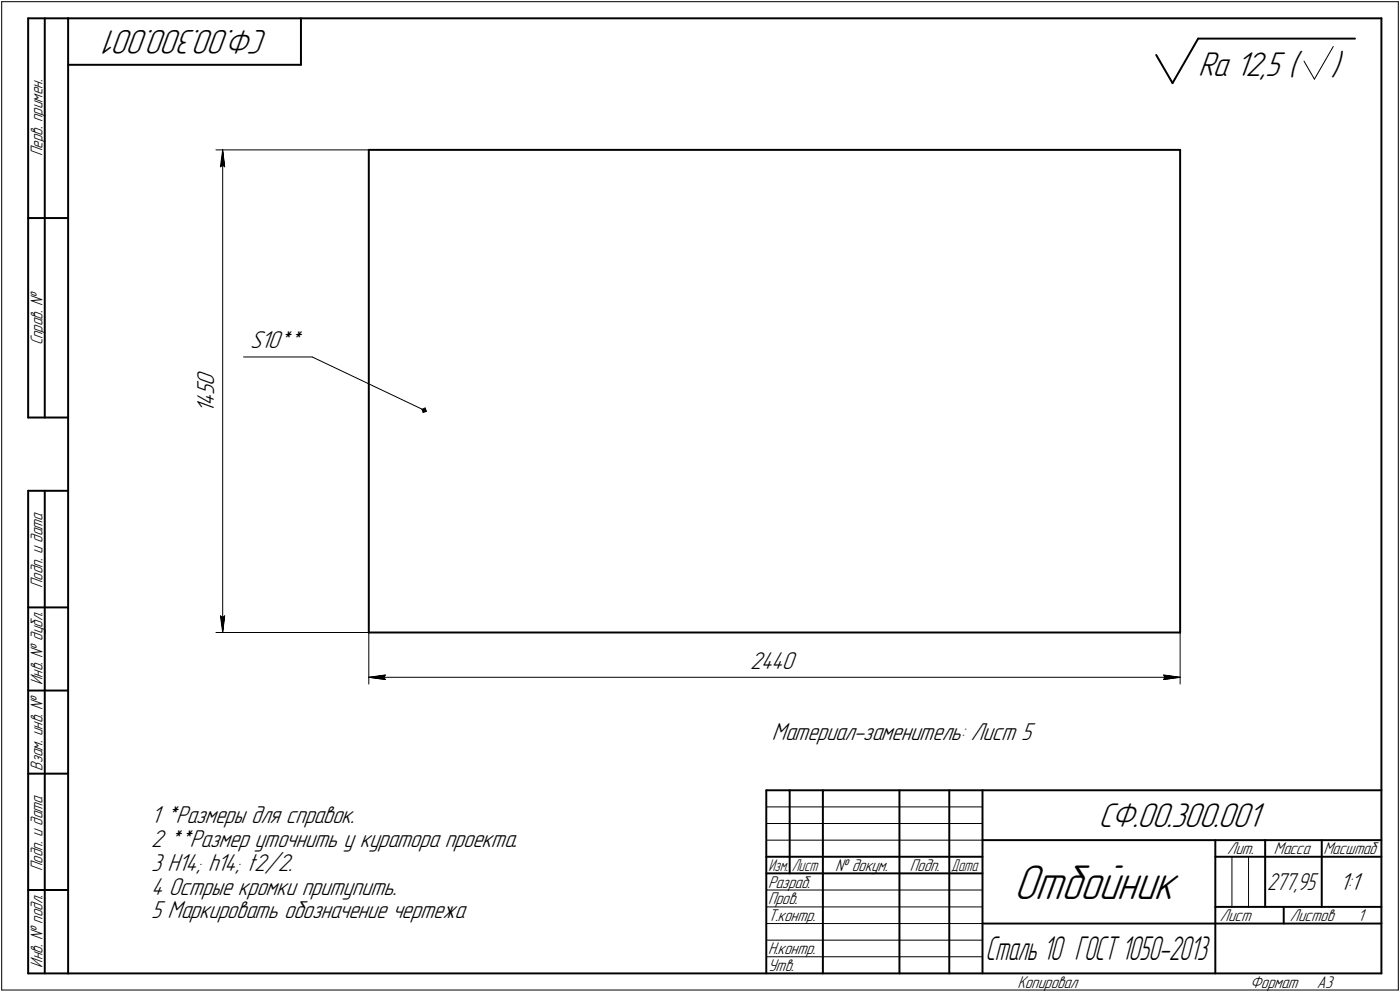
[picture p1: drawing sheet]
<svg xmlns="http://www.w3.org/2000/svg" width="421mm" height="298mm" viewBox="0 0 421 298" stroke-linecap="round" stroke-linejoin="round" font-family="sans-serif">
<g fill="none" stroke="#000" stroke-width=".59">
<path d="M8.5 5.5v120zM8.5 5.5h12zM13.5 5.5v120zM20.5 5.5v287zM20.5 5.5h395zM20.5 19.5h70zM90.5 5.5v14zM347.7 16.5l4.9 8.5zM360.3 11.6l-7.7 13.4zM360.3 11.6h47.2zM415.5 5.5v287zM110.9 45v145.1z"/>
<path d="M110.9 45h244zM354.9 45v145.1zM8.5 65.5h12zM8.5 125.5h12zM8.5 147.5v145zM8.5 147.5h12zM13.5 147.5v145zM8.5 182.5h12zM110.9 190.1h244zM8.5 207.5h12zM8.5 232.5h12zM230.5 237.5h185z"/>
<path d="M230.5 237.5v55zM237.5 237.5v25zM247.5 237.5v55zM270.5 237.5v55zM285.5 237.5v55zM295.5 237.5v55zM230.5 257.5h65zM295.5 252.5h120zM365.5 252.5v40zM365.5 257.5h15zM380.5 252.5v20zM380.5 257.5h35z"/>
<path d="M397.5 252.5v20zM8.5 267.5h12zM230.5 262.5h65zM295.5 277.5h70zM365.5 277.5h50zM365.5 272.5h50zM386.1 272.5v5zM8.5 292.5h12zM20.5 292.5h395z"/>
</g>
<g fill="none" stroke="#000" stroke-width=".3">
<path d="M.5 .5v297zM.5 .5h420zM392.2 18.4l3.1 5.4zM401 14l-5.7 9.8zM420.5 .5v297zM64.9 45h46zM66.3 50.1l.7-.5zM67 45l.6 5.1zM67 49.6l.6 .5zM67 45l-.7 5.1zM67 45v145.1zM73.2 107.3h20.7z"/>
<path d="M93.9 107.3l33.7 16zM126.9 123l.2 .1zM126.9 123l.4 1zM126.9 123l.9-.4zM127.1 123.1l.2 .1zM127.1 123.1l.2 .7zM127.1 123.1l.7-.2zM127.3 124l1-.4zM127.3 123.2l.1 .3zM127.3 123.2l.4-.1zM127.3 123.8l.7-.3zM127.4 123.5l.4-.1z"/>
<path d="M127.7 123.1l.1 .3zM127.8 122.9l.2 .6zM127.8 122.6l.5 1zM64.9 190.1h46zM66.3 185.1l.7 5zM66.3 185.1l.7 .5zM67 185.6l.6-.5zM67.6 185.1l-.6 5zM110.9 190.1v15.5zM354.9 190.1v15.5zM110.9 203.5l5-.6zM110.9 203.5l5 .7z"/>
<path d="M110.9 203.5h244zM115.4 203.5l.5 .7zM115.9 202.9l-.5 .6zM349.9 204.2l5-.7zM349.9 202.9l.5 .6zM349.9 202.9l5 .6zM350.4 203.5l-.5 .7zM230.5 247.5h65zM230.5 252.5h65zM230.5 242.5h65zM370.5 257.5v15zM375.5 257.5v15z"/>
<path d="M230.5 267.5h65zM230.5 272.5h65zM230.5 277.5h65zM.5 297.5h420zM230.5 282.5h65zM230.5 287.5h65z"/>
</g>
<g fill="#fff" stroke="#fff" stroke-width=".3">
<path d="M75.3 99.1h16.6zM75.3 99.1h16.6zM75.3 99.2h16.6zM75.3 99.3h16.6zM75.3 99.4h16.6zM75.3 99.5h16.6zM75.3 99.6h16.6zM75.3 99.7h16.6zM75.3 99.7h16.6zM75.3 99.8h16.6zM75.3 99.9h16.6zM75.3 100h16.6zM75.3 100.1h16.6zM75.3 100.2h16.6zM75.3 100.2h16.6zM75.3 100.3h16.6zM75.3 100.4h16.6zM75.3 100.5h16.6zM75.3 100.6h16.6zM75.3 100.7h16.6zM75.3 100.8h16.6zM75.3 100.8h16.6zM75.3 100.9h16.6zM75.3 101h16.6zM75.3 101.1h16.6zM75.3 101.2h16.6zM75.3 101.3h16.6zM75.3 101.3h16.6zM75.3 101.4h16.6zM75.3 101.5h16.6zM75.3 101.6h16.6zM75.3 101.7h16.6zM75.3 101.8h16.6zM75.3 101.9h16.6zM75.3 101.9h16.6zM75.3 102h16.6zM75.3 102.1h16.6zM75.3 102.2h16.6zM75.3 102.3h16.6zM75.3 102.4h16.6zM75.3 102.4h16.6zM75.3 102.5h16.6zM75.3 102.6h16.6zM75.3 102.7h16.6zM75.3 102.8h16.6zM75.3 102.9h16.6zM75.3 103h16.6zM75.3 103h16.6zM75.3 103.1h16.6zM75.3 103.2h16.6zM75.3 103.3h16.6zM75.3 103.4h16.6zM75.3 103.5h16.6zM75.3 103.5h16.6zM75.3 103.6h16.6zM75.3 103.7h16.6zM75.3 103.8h16.6zM75.3 103.9h16.6zM75.3 104h16.6zM75.3 104.1h16.6zM75.3 104.1h16.6zM75.3 104.2h16.6zM75.3 104.3h16.6zM75.3 104.4h16.6zM75.3 104.5h16.6zM75.3 104.6h16.6zM75.3 104.6h16.6zM75.3 104.7h16.6zM75.3 104.8h16.6zM75.3 104.9h16.6zM75.3 105h16.6zM75.3 105.1h16.6zM75.3 105.2h16.6zM75.3 105.2h16.6zM75.3 105.3h16.6zM75.3 105.4h16.6zM75.3 105.5h16.6zM75.3 105.6h16.6zM75.3 105.7h16.6zM75.3 105.7h16.6zM75.3 105.8h16.6zM75.3 105.9h16.6zM75.3 106h16.6zM75.3 106.1h16.6zM75.3 106.2h16.6z"/>
<path d="M58.8 111.1h7.2zM58.8 111.2h7.2zM58.8 111.3h7.2zM58.8 111.3h7.2zM58.8 111.4h7.2zM58.8 111.5h7.2zM58.8 111.6h7.2zM58.8 111.7h7.2zM58.8 111.8h7.2zM58.8 111.8h7.2zM58.8 111.9h7.2zM58.8 112h7.2zM58.8 112.1h7.2zM58.8 112.2h7.2zM58.8 112.3h7.2zM58.8 112.4h7.2zM58.8 112.4h7.2zM58.8 112.5h7.2zM58.8 112.6h7.2zM58.8 112.7h7.2zM58.8 112.8h7.2zM58.8 112.9h7.2zM58.8 112.9h7.2zM58.8 113h7.2zM58.8 113.1h7.2zM58.8 113.2h7.2zM58.8 113.3h7.2zM58.8 113.4h7.2zM58.8 113.5h7.2zM58.8 113.5h7.2zM58.8 113.6h7.2zM58.8 113.7h7.2zM58.8 113.8h7.2zM58.8 113.9h7.2zM58.8 114h7.2zM58.8 114h7.2zM58.8 114.1h7.2zM58.8 114.2h7.2zM58.8 114.3h7.2zM58.8 114.4h7.2zM58.8 114.5h7.2zM58.8 114.6h7.2zM58.8 114.6h7.2zM58.8 114.7h7.2zM58.8 114.8h7.2zM58.8 114.9h7.2zM58.8 115h7.2zM58.8 115.1h7.2zM58.8 115.1h7.2zM58.8 115.2h7.2zM58.8 115.3h7.2zM58.8 115.4h7.2zM58.8 115.5h7.2zM58.8 115.6h7.2zM58.8 115.7h7.2zM58.8 115.7h7.2zM58.8 115.8h7.2zM58.8 115.9h7.2zM58.8 116h7.2zM58.8 116.1h7.2zM58.8 116.2h7.2zM58.8 116.2h7.2zM58.8 116.3h7.2zM58.8 116.4h7.2zM58.8 116.5h7.2zM58.8 116.6h7.2zM58.8 116.7h7.2zM58.8 116.8h7.2zM58.8 116.8h7.2zM58.8 116.9h7.2zM58.8 117h7.2zM58.8 117.1h7.2zM58.8 117.2h7.2zM58.8 117.3h7.2zM58.8 117.3h7.2zM58.8 117.4h7.2zM58.8 117.5h7.2zM58.8 117.6h7.2zM58.8 117.7h7.2zM58.8 117.8h7.2zM58.8 117.9h7.2zM58.8 117.9h7.2zM58.8 118h7.2zM58.8 118.1h7.2zM58.8 118.2h7.2zM58.8 118.3h7.2zM58.8 118.4h7.2zM58.8 118.4h7.2zM58.8 118.5h7.2zM58.8 118.6h7.2zM58.8 118.7h7.2zM58.8 118.8h7.2zM58.8 118.9h7.2zM58.8 119h7.2zM58.8 119h7.2zM58.8 119.1h7.2zM58.8 119.2h7.2zM58.8 119.3h7.2zM58.8 119.4h7.2zM58.8 119.5h7.2zM58.8 119.5h7.2zM58.8 119.6h7.2zM58.8 119.7h7.2zM58.8 119.8h7.2zM58.8 119.9h7.2zM58.8 120h7.2zM58.8 120.1h7.2zM58.8 120.1h7.2zM58.8 120.2h7.2zM58.8 120.3h7.2zM58.8 120.4h7.2zM58.8 120.5h7.2zM58.8 120.6h7.2zM58.8 120.6h7.2zM58.8 120.7h7.2zM58.8 120.8h7.2zM58.8 120.9h7.2zM58.8 121h7.2zM58.8 121.1h7.2zM58.8 121.2h7.2zM58.8 121.2h7.2zM58.8 121.3h7.2zM58.8 121.4h7.2zM58.8 121.5h7.2zM58.8 121.6h7.2zM58.8 121.7h7.2zM58.8 121.8h7.2zM58.8 121.8h7.2zM58.8 121.9h7.2zM58.8 122h7.2zM58.8 122.1h7.2zM58.8 122.2h7.2zM58.8 122.3h7.2zM58.8 122.3h7.2zM58.8 122.4h7.2zM58.8 122.5h7.2zM58.8 122.6h7.2zM58.8 122.7h7.2zM58.8 122.8h7.2zM58.8 122.9h7.2zM58.8 122.9h7.2zM58.8 123h7.2zM58.8 123.1h7.2zM58.8 123.2h7.2zM58.8 123.3h7.2zM58.8 123.4h7.2zM58.8 123.4h7.2zM58.8 123.5h7.2zM58.8 123.6h7.2zM58.8 123.7h7.2zM58.8 123.8h7.2zM58.8 123.9h7.2zM58.8 124h7.2zM58.8 124h7.2z"/>
<path d="M65.7 184.6h2.5zM65.8 184.7h2.4zM65.8 184.7h2.4zM65.8 184.8h2.4zM65.8 184.9h2.4zM65.8 185h2.4zM65.8 185.1h2.4zM65.8 185.2h2.4zM65.9 185.3h2.2zM65.9 185.3h2.2zM65.9 185.4h2.2zM65.9 185.5h2.2zM65.9 185.6h2.2zM65.9 185.7h2.2zM65.9 185.8h2.2zM66 185.8h2zM66 185.9h2zM66 186h2zM66 186.1h2zM66 186.2h2zM66 186.3h2zM66 186.4h2zM66 186.4h1.9zM66 186.5h1.9zM66 186.6h1.9zM66 186.7h1.9zM66 186.8h1.9zM66 186.9h1.9zM66 186.9h1.9zM66 187h1.9zM66.1 187.1h1.7zM66.1 187.2h1.7zM66.1 187.3h1.7zM66.1 187.4h1.7zM66.1 187.5h1.7zM66.1 187.5h1.7zM66.1 187.6h1.7zM66.2 187.7h1.5zM66.2 187.8h1.5zM66.2 187.9h1.5zM66.2 188h1.5zM66.2 188h1.5zM66.2 188.1h1.5zM66.2 188.2h1.5zM66.2 188.3h1.4zM66.3 188.4h1.3zM66.3 188.5h1.3zM66.4 188.6h1.2zM66.4 188.6h1.2zM66.5 188.7h1.1zM66.5 188.8h1zM66.5 188.9h1zM66.5 189h.9zM66.5 189.1h.9zM66.6 189.1h.8zM66.6 189.2h.7zM66.7 189.3h.6zM66.7 189.4h.6zM66.7 189.5h.5zM66.8 189.6h.4zM66.8 189.7h.3zM66.9 189.7h.2zM66.9 189.8h.2z"/>
<path d="M66.9 45.3h.2zM66.9 45.4h.2zM66.8 45.5h.3zM66.8 45.6h.4zM66.8 45.6h.4zM66.7 45.7h.5zM66.7 45.8h.6zM66.6 45.9h.7zM66.6 46h.7zM66.6 46.1h.8zM66.5 46.1h.9zM66.5 46.2h1zM66.5 46.3h1zM66.5 46.4h1zM66.5 46.5h1.1zM66.4 46.6h1.2zM66.4 46.7h1.2zM66.3 46.7h1.3zM66.3 46.8h1.3zM66.2 46.9h1.4zM66.2 47h1.5zM66.2 47.1h1.5zM66.2 47.2h1.5zM66.2 47.2h1.5zM66.2 47.3h1.5zM66.2 47.4h1.5zM66.2 47.5h1.5zM66.1 47.6h1.7zM66.1 47.7h1.7zM66.1 47.8h1.7zM66.1 47.8h1.7zM66.1 47.9h1.7zM66.1 48h1.7zM66.1 48.1h1.7zM66 48.2h1.9zM66 48.3h1.9zM66 48.3h1.9zM66 48.4h1.9zM66 48.5h1.9zM66 48.6h1.9zM66 48.7h1.9zM66 48.8h2zM66 48.9h2zM66 48.9h2zM66 49h2zM66 49.1h2zM66 49.2h2zM66 49.3h2zM65.9 49.4h2.2zM65.9 49.4h2.2zM65.9 49.5h2.2zM65.9 49.6h2.2zM65.9 49.7h2.2zM65.9 49.8h2.2zM65.9 49.9h2.2zM65.8 50h2.4zM65.8 50h2.4zM65.8 50.1h2.4zM65.8 50.2h2.4zM65.8 50.3h2.4zM65.8 50.4h2.4zM65.8 50.5h2.4z"/>
<path d="M225.6 195.4h14.5zM225.6 195.5h14.5zM225.6 195.6h14.5zM225.6 195.7h14.5zM225.6 195.7h14.5zM225.6 195.8h14.5zM225.6 195.9h14.5zM225.6 196h14.5zM225.6 196.1h14.5zM225.6 196.2h14.5zM225.6 196.3h14.5zM225.6 196.3h14.5zM225.6 196.4h14.5zM225.6 196.5h14.5zM225.6 196.6h14.5zM225.6 196.7h14.5zM225.6 196.8h14.5zM225.6 196.8h14.5zM225.6 196.9h14.5zM225.6 197h14.5zM225.6 197.1h14.5zM225.6 197.2h14.5zM225.6 197.3h14.5zM225.6 197.4h14.5zM225.6 197.4h14.5zM225.6 197.5h14.5zM225.6 197.6h14.5zM225.6 197.7h14.5zM225.6 197.8h14.5zM225.6 197.9h14.5zM225.6 198h14.5zM225.6 198h14.5zM225.6 198.1h14.5zM225.6 198.2h14.5zM225.6 198.3h14.5zM225.6 198.4h14.5zM225.6 198.5h14.5zM225.6 198.5h14.5zM225.6 198.6h14.5zM225.6 198.7h14.5zM225.6 198.8h14.5zM225.6 198.9h14.5zM225.6 199h14.5zM225.6 199.1h14.5zM225.6 199.1h14.5zM225.6 199.2h14.5zM225.6 199.3h14.5zM225.6 199.4h14.5zM225.6 199.5h14.5zM225.6 199.6h14.5zM225.6 199.6h14.5zM225.6 199.7h14.5zM225.6 199.8h14.5zM225.6 199.9h14.5zM225.6 200h14.5zM225.6 200.1h14.5zM225.6 200.2h14.5zM225.6 200.2h14.5zM225.6 200.3h14.5zM225.6 200.4h14.5zM225.6 200.5h14.5zM225.6 200.6h14.5zM225.6 200.7h14.5zM225.6 200.7h14.5zM225.6 200.8h14.5zM225.6 200.9h14.5zM225.6 201h14.5zM225.6 201.1h14.5zM225.6 201.2h14.5zM225.6 201.3h14.5zM225.6 201.3h14.5zM225.6 201.4h14.5zM225.6 201.5h14.5zM225.6 201.6h14.5zM225.6 201.7h14.5zM225.6 201.8h14.5zM225.6 201.8h14.5zM225.6 201.9h14.5zM225.6 202h14.5zM225.6 202.1h14.5zM225.6 202.2h14.5zM225.6 202.3h14.5zM225.6 202.4h14.5zM225.6 202.4h14.5z"/>
<path d="M115.7 202.4h.7zM115 202.5h1.4zM114.2 202.6h2.2zM113.5 202.7h2.9zM112.7 202.8h3.7zM112.5 202.9h3.9zM112.4 202.9h4zM112.1 203h4.3zM111.9 203.1h4.5zM111.8 203.2h4.6zM111.5 203.3h4.9zM111.3 203.4h5.1zM111.2 203.5h5.2zM110.9 203.5h5.5zM111.2 203.6h5.2zM111.3 203.7h5.1zM111.5 203.8h4.9zM111.8 203.9h4.6zM111.9 204h4.5zM112.1 204h4.3zM112.4 204.1h4zM112.5 204.2h3.9zM112.7 204.3h3.7zM113.4 204.4h3zM114 204.5h2.4zM114.6 204.6h1.8zM115.2 204.6h1.2zM115.8 204.7h.6z"/>
<path d="M349.4 202.4h.8zM349.4 202.5h1.5zM349.4 202.6h2.2zM349.4 202.7h3zM349.4 202.8h3.7zM349.4 202.9h3.9zM349.4 202.9h4.1zM349.4 203h4.3zM349.4 203.1h4.5zM349.4 203.2h4.8zM349.4 203.3h4.9zM349.4 203.4h5.2zM349.4 203.5h5.4zM349.4 203.5h5.5zM349.4 203.6h5.4zM349.4 203.7h5.2zM349.4 203.8h4.9zM349.4 203.9h4.8zM349.4 204h4.5zM349.4 204h4.3zM349.4 204.1h4.1zM349.4 204.2h3.9zM349.4 204.3h3.7zM349.4 204.4h3.1zM349.4 204.5h2.5zM349.4 204.6h1.9zM349.4 204.6h1.3zM349.4 204.7h.7z"/>
<path d="M232.2 216.7h79.5zM232.2 216.8h79.5zM232.2 216.9h79.5zM232.2 217h79.5zM232.2 217.1h79.5zM232.2 217.2h79.5zM232.2 217.3h79.5zM232.2 217.3h79.5zM232.2 217.4h79.5zM232.2 217.5h79.5zM232.2 217.6h79.5zM232.2 217.7h79.5zM232.2 217.8h79.5zM232.2 217.8h79.5zM232.2 217.9h79.5zM232.2 218h79.5zM232.2 218.1h79.5zM232.2 218.2h79.5zM232.2 218.3h79.5zM232.2 218.4h79.5zM232.2 218.4h79.5zM232.2 218.5h79.5zM232.2 218.6h79.5zM232.2 218.7h79.5zM232.2 218.8h79.5zM232.2 218.9h79.5zM232.2 218.9h79.5zM232.2 219h79.5zM232.2 219.1h79.5zM232.2 219.2h79.5zM232.2 219.3h79.5zM232.2 219.4h79.5zM232.2 219.5h79.5zM232.2 219.5h79.5zM232.2 219.6h79.5zM232.2 219.7h79.5zM232.2 219.8h79.5zM232.2 219.9h79.5zM232.2 220h79.5zM232.2 220h79.5zM232.2 220.1h79.5zM232.2 220.2h79.5zM232.2 220.3h79.5zM232.2 220.4h79.5zM232.2 220.5h79.5zM232.2 220.6h79.5zM232.2 220.6h79.5zM232.2 220.7h79.5zM232.2 220.8h79.5zM232.2 220.9h79.5zM232.2 221h79.5zM232.2 221.1h79.5zM232.2 221.1h79.5zM232.2 221.2h79.5zM232.2 221.3h79.5zM232.2 221.4h79.5zM232.2 221.5h79.5zM232.2 221.6h79.5zM232.2 221.7h79.5zM232.2 221.7h79.5zM232.2 221.8h79.5zM232.2 221.9h79.5zM232.2 222h79.5zM232.2 222.1h79.5zM232.2 222.2h79.5zM232.2 222.2h79.5zM232.2 222.3h79.5zM232.2 222.4h79.5zM232.2 222.5h79.5zM232.2 222.6h79.5zM232.2 222.7h79.5zM232.2 222.8h79.5zM232.2 222.8h79.5zM232.2 222.9h79.5zM232.2 223h79.5zM232.2 223.1h79.5zM232.2 223.2h79.5zM232.2 223.3h79.5zM232.2 223.4h79.5zM232.2 223.4h79.5zM232.2 223.5h79.5zM232.2 223.6h79.5zM232.2 223.7h79.5zM232.2 223.8h79.5z"/>
</g>
<g fill="#000" stroke="#000" stroke-width=".3">
<path d="M66.8 46.3h.2zM66.8 46.4h.2zM66.8 46.5h.2zM66.8 46.6h.2zM66.8 46.7h.2zM66.8 46.7h.2zM66.8 46.8h.2zM66.8 46.9h.2zM66.7 47h.3zM66.7 47.1h.3zM66.7 47.2h.3zM66.7 47.2h.3zM66.7 47.3h.3zM66.7 47.4h.3zM66.7 47.5h.3zM66.6 47.6h.4zM66.6 47.7h.4zM66.6 47.8h.4zM66.6 47.8h.4zM66.6 47.9h.4zM66.6 48h.4zM66.6 48.1h.4zM66.6 48.2h.4zM66.5 48.3h.5zM66.5 48.3h.5zM66.5 48.4h.5zM66.5 48.5h.5zM66.5 48.6h.5zM66.5 48.7h.5zM66.5 48.8h.5zM66.5 48.9h.5zM66.5 48.9h.5zM66.5 49h.5zM66.5 49.1h.5zM66.5 49.2h.5zM66.5 49.3h.5zM66.5 49.4h.5zM66.5 49.4h.5zM66.4 49.5h.6zM66.4 49.6h.6zM66.4 49.7h.5zM66.4 49.8h.4zM66.4 49.9h.2zM66.4 50h.1z"/>
<path d="M67 45.8h.1zM67 45.9h.1zM67 46h.1zM67 46.1h.1zM67 46.1h.1zM67 46.2h.1zM67 46.3h.1zM67 46.4h.1zM67 46.5h.1zM67 46.6h.2zM67 46.7h.2zM67 46.7h.2zM67 46.8h.2zM67 46.9h.2zM67 47h.2zM67 47.1h.2zM67 47.2h.2zM67 47.2h.3zM67 47.3h.3zM67 47.4h.3zM67 47.5h.3zM67 47.6h.3zM67 47.7h.3zM67 47.8h.3zM67 47.8h.3zM67 47.9h.3zM67 48h.4zM67 48.1h.4zM67 48.2h.4zM67 48.3h.4zM67 48.3h.4zM67 48.4h.4zM67 48.5h.4zM67 48.6h.4zM67 48.7h.5zM67 48.8h.5zM67 48.9h.5zM67 48.9h.5zM67 49h.5zM67 49.1h.5zM67 49.2h.5zM67 49.3h.5zM67 49.4h.5zM67 49.4h.6zM67 49.5h.6zM67 49.6h.6zM67.1 49.7h.5zM67.2 49.8h.4zM67.3 49.9h.3zM67.4 50h.2z"/>
<path d="M66.4 185.3h.1zM66.4 185.3h.2zM66.4 185.4h.4zM66.4 185.5h.5zM66.4 185.6h.6zM66.4 185.7h.6zM66.5 185.8h.5zM66.5 185.8h.5zM66.5 185.9h.5zM66.5 186h.5zM66.5 186.1h.5zM66.5 186.2h.5zM66.5 186.3h.5zM66.5 186.4h.5zM66.5 186.4h.5zM66.5 186.5h.5zM66.5 186.6h.5zM66.5 186.7h.5zM66.5 186.8h.5zM66.5 186.9h.5zM66.5 186.9h.5zM66.6 187h.4zM66.6 187.1h.4zM66.6 187.2h.4zM66.6 187.3h.4zM66.6 187.4h.4zM66.6 187.5h.4zM66.6 187.5h.4zM66.7 187.6h.3zM66.7 187.7h.3zM66.7 187.8h.3zM66.7 187.9h.3zM66.7 188h.3zM66.7 188h.3zM66.7 188.1h.3zM66.8 188.2h.2zM66.8 188.3h.2zM66.8 188.4h.2zM66.8 188.5h.2zM66.8 188.6h.2zM66.8 188.6h.2zM66.8 188.7h.2zM66.8 188.8h.2z"/>
<path d="M67.4 185.3h.2zM67.3 185.3h.3zM67.2 185.4h.4zM67.1 185.5h.5zM67 185.6h.6zM67 185.7h.6zM67 185.8h.6zM67 185.8h.5zM67 185.9h.5zM67 186h.5zM67 186.1h.5zM67 186.2h.5zM67 186.3h.5zM67 186.4h.5zM67 186.4h.5zM67 186.5h.4zM67 186.6h.4zM67 186.7h.4zM67 186.8h.4zM67 186.9h.4zM67 186.9h.4zM67 187h.4zM67 187.1h.4zM67 187.2h.4zM67 187.3h.3zM67 187.4h.3zM67 187.5h.3zM67 187.5h.3zM67 187.6h.3zM67 187.7h.3zM67 187.8h.3zM67 187.9h.3zM67 188h.2zM67 188h.2zM67 188.1h.2zM67 188.2h.2zM67 188.3h.2zM67 188.4h.2zM67 188.5h.2zM67 188.6h.2zM67 188.6h.2zM67 188.7h.1zM67 188.8h.1zM67 188.9h.1zM67 189h.1zM67 189.1h.1zM67 189.1h.1zM67 189.2h.1zM67 189.3h.1z"/>
<path d="M110.9 203.5h4.5zM111.6 203.6h3.9zM112.2 203.7h3.4zM112.9 203.8h2.8zM113.5 203.9h2.2zM114 204h1.7zM114.7 204h1.1zM115.3 204.1h.6z"/>
<path d="M115.3 202.9h.6zM114.7 203h1.1zM114 203.1h1.7zM113.5 203.2h2.2zM112.9 203.3h2.8zM112.2 203.4h3.4zM111.6 203.5h3.9z"/>
<path d="M350 202.9h.6zM350.1 203h1.1zM350.1 203.1h1.8zM350.2 203.2h2.3zM350.3 203.3h2.8zM350.3 203.4h3.4zM350.4 203.5h3.9z"/>
<path d="M350.4 203.5h4.5zM350.4 203.6h3.9zM350.3 203.7h3.4zM350.3 203.8h2.8zM350.2 203.9h2.3zM350.1 204h1.8zM350.1 204h1.1zM350 204.1h.6z"/>
</g>
<text font-size="15.6" x="304.9" y="270.1">Отбойник</text>
<g font-size="10.9">
<text x="80.7" y="9" transform="rotate(-180 80.7 9)">СФ.00.300.001</text>
<text x="360.3" y="22.8">Ra 12,5 (</text>
<text x="400.3" y="22.8">)</text>
<text x="330.3" y="248.5">СФ.00.300.001</text>
</g>
<text font-size="10.6" x="296.4" y="288.5">Сталь 10 ГОСТ 1050-2013</text>
<g font-size="7.8">
<text x="75.3" y="104.7">S10**</text>
<text x="64.4" y="118.8" transform="rotate(-90 64.4 118.8)">5</text>
<text x="64.4" y="116" transform="rotate(-90 64.4 116)">0</text>
<text x="64.4" y="124.1" transform="rotate(-90 64.4 124.1)">1</text>
<text x="64.4" y="122" transform="rotate(-90 64.4 122)">4</text>
<text x="225.6" y="201">2440</text>
<text x="232.1" y="222.4">Материал-заменитель: Лист 5</text>
<text x="45.5" y="247.4">1 *Размеры для справок.</text>
<text x="45.5" y="254.6">2 **Размер уточнить у куратора проекта.</text>
<text x="45.5" y="261.7">3 H14; h14; t2/2.</text>
<text x="45.5" y="268.8">4 Острые кромки притупить.</text>
<text x="402.9" y="267.5">1:1</text>
<text x="45.5" y="276">5 Маркировать обозначение чертежа</text>
</g>
<text font-size="7.7" x="381.1" y="267.5">277,95</text>
<g font-size="5.4">
<text x="12.8" y="46.9" transform="rotate(-90 12.8 46.9)">Перв. примен.</text>
<text x="12.8" y="103.8" transform="rotate(-90 12.8 103.8)">Справ. №</text>
<text x="12.8" y="176.7" transform="rotate(-90 12.8 176.7)">Подп. и дата</text>
<text x="12.8" y="205.8" transform="rotate(-90 12.8 205.8)">Инв. № дубл.</text>
<text x="12.8" y="231.6" transform="rotate(-90 12.8 231.6)">Взам. инв. №</text>
<text x="369.1" y="256.8">Лит.</text>
<text x="383.1" y="256.8">Масса</text>
<text x="398" y="256.8">Масштаб</text>
<text x="12.8" y="261.7" transform="rotate(-90 12.8 261.7)">Подп. и дата</text>
<text x="251.2" y="261.8">№ докум.</text>
<text x="273.6" y="261.8">Подп.</text>
<text x="231" y="266.8">Разраб.</text>
<text x="231" y="271.8">Пров.</text>
<text x="231" y="276.8">Т.контр.</text>
<text x="366.9" y="276.8">Лист</text>
<text x="387.9" y="276.8">Листов</text>
<text x="408.4" y="276.8">1</text>
<text x="231" y="286.8">Н.контр.</text>
<text x="12.8" y="290.8" transform="rotate(-90 12.8 290.8)">Инв. № подл.</text>
<text x="231" y="291.8">Утв.</text>
<text x="306" y="296.8">Копировал</text>
<text x="376" y="296.8">Формат</text>
<text x="396" y="296.8">A3</text>
</g>
<g font-size="5.3">
<text x="231.1" y="261.8">Изм.</text>
<text x="238.1" y="261.8">Лист</text>
<text x="286.1" y="261.8">Дата</text>
</g>
</svg>
